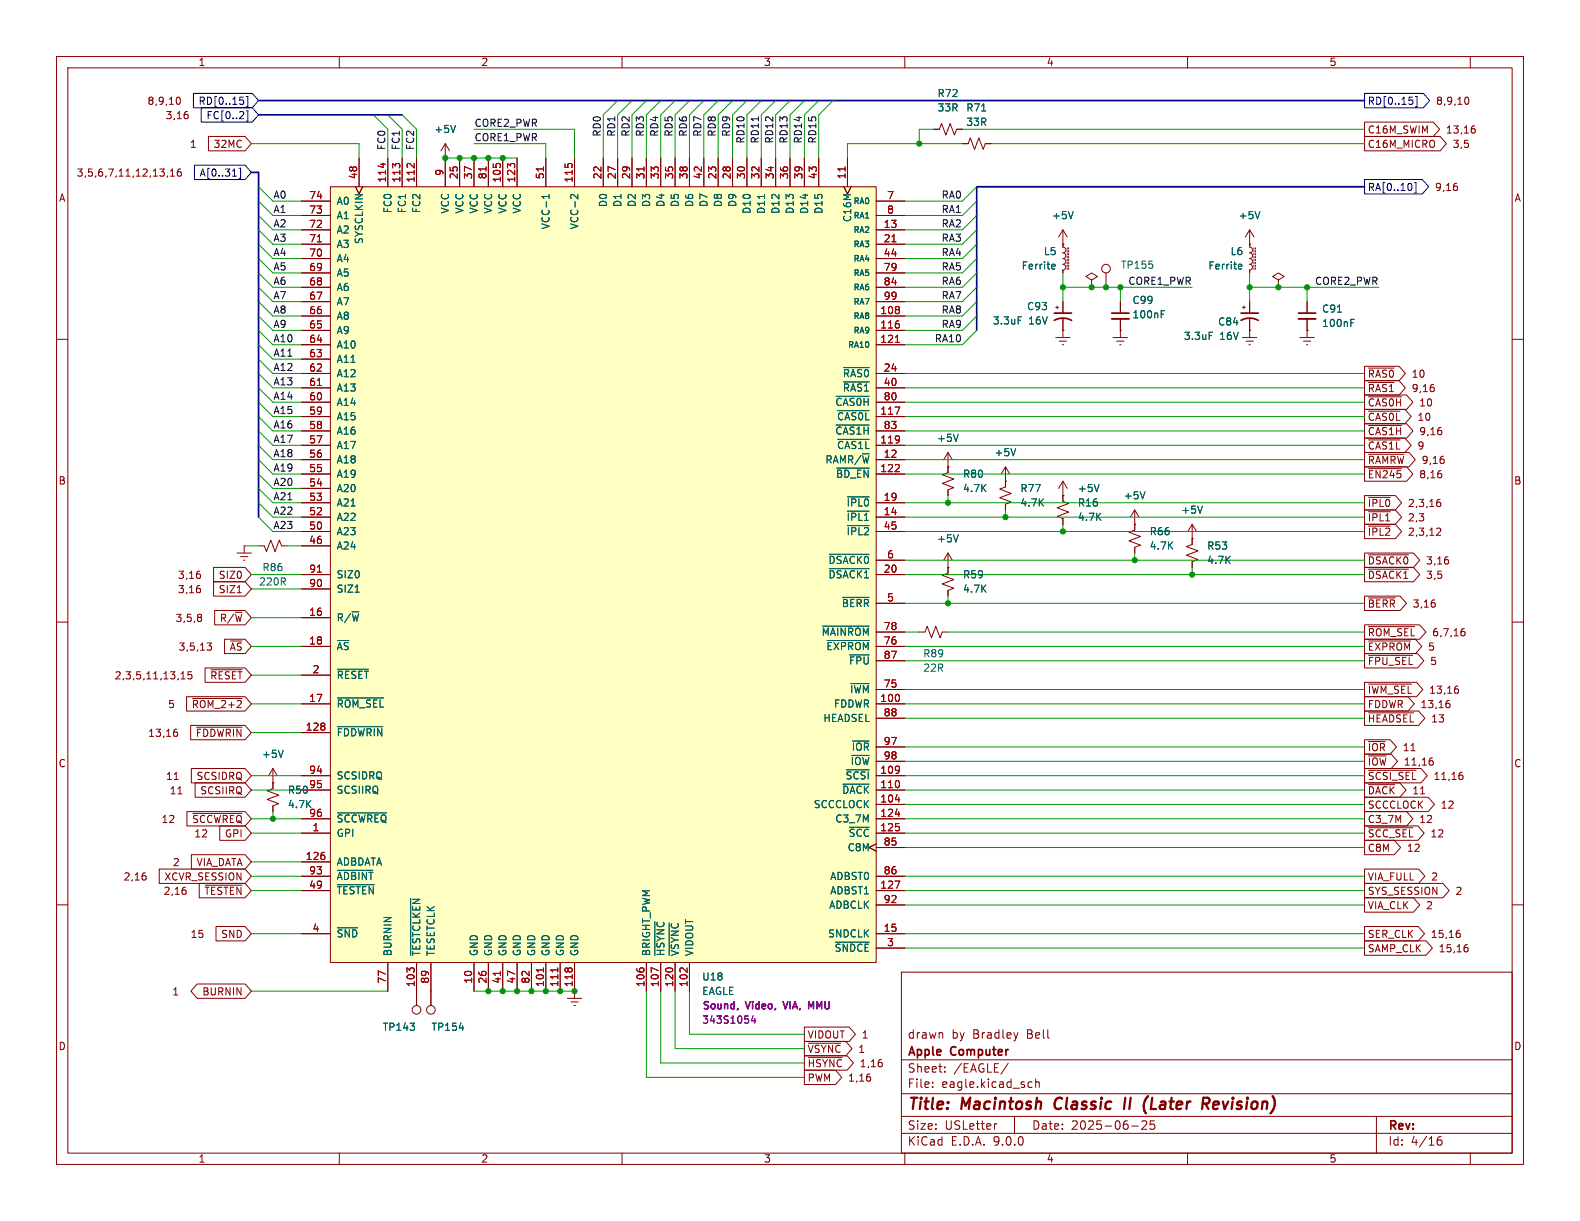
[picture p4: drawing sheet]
<svg xmlns="http://www.w3.org/2000/svg" width="279mm" height="216mm" viewBox="0 0 279 216" stroke-linecap="round" stroke-linejoin="round" font-family="sans-serif">
<g fill="none" stroke="#840000" stroke-width=".18">
<path d="M10 10h259.4v195.9h-259.4zM12 12h255.4v191.9h-255.4zM60 10v2M110 10v2M160 10v2M210 10v2M260 10v2M165.1 22.9h1l.4-1.1 .8 2.1 .7-2.1 .8 2.1 .4-1h1M186.7 59.7h2.5M186.7 54.4h.5M186.9 54.1v.5M188 43.2h.1"/>
<path d="M188 58.4h.1M188 40.6l-.8 1.3M188 40.6l.7 1.3M188 40.6v2.6M188 53.3v2.1M188 56.4v3.3M193 49.5l1.1-.6-1.1-.6-1 .6 1 .6v1.3M193 50.8h.1M221 43.2h.1M221 40.6l-.8 1.3M221 40.6l.7 1.3M221 40.6v2.6"/>
<path d="M10 60h2M187.3 60.3h1.3M187.8 61h.3M267.4 60h2M41.9 97.8h2.5M42.5 98.4h1.3M43.1 99.1h.2M43.2 96.5h.1M43.2 96.5v1.3M45.7 96.5h1l.4 1 .8-2 .7 2 .8-2 .4 1h1M200.7 92.7v1l-1.1 .4 2.1 .8-2.1 .7 2.1 .8-1 .4v1M10 110h2"/>
<path d="M162.6 111.8h1l.4-1.1 .7 2.1 .8-2.1 .7 2.1 .4-1h1M267.4 110h2M48.3 138.4h.1M48.3 135.9v3.5l-1.1 .4 2.1 .8-2.1 .8 2.1 .7-1 .4v1M48.3 135.9l-.8 1.3M48.3 135.9l.7 1.3M10 160h2M100.3 176.5h2.6M101 177.2h1.2M101.5 177.8h.2M101.6 175.3h.1M101.6 175.3v1.2"/>
<path d="M159.4 171.9h108v32h-108zM267.4 160h2M159.4 197.4h108M159.4 193.4h108M159.4 187.4h108M164.9 192.1v.2M164.9 191.4v.1M166.6 182.7l.1 .9M167.1 189.4v.2M167.1 188.7v.1M176.3 198.7l-.3 .1M178.3 188l-1.3 1.9"/>
<path d="M179.4 197.4v3M180 182.6l-.4 1M181.9 192.2h.6M181.9 191.4h.6M183.1 191.4l.3-.1 .3 .1 .1 .9M183.1 190.8v1.5M200.1 199.1h1.2M201.9 198.3l.6-.1 .2 .1 .1 .3-.9 1.1h.9M204.1 198.2h-.7v.7l.2-.1h.5l.1 .2-.1 .5-.2 .2-.5-.2M243.4 197.4v6.5M60 203.9v2M110 203.9v2"/>
<path d="M159.4 200.4h108M160 203.9v2M210 203.9v2M254.1 201.8l.3-.2h.5l.1 .2v.4l-.3 .3-.4-.1-.2-.2M254.9 201a.59 .59 0 0 0-.8 .6M260 203.9v2"/>
</g>
<path d="M186.8 194.4a1.27 1.27 0 0 0 0 1.6M199 194.1l-.3 2M203 193.8l-.1 .1M203.8 194.1l-.3 2h1M213.2 195.2l.5 .9M213.6 194.1l.1 .1a.54 .54 0 0 1-.1 .9M215.3 194.8l-.6 .1-.2 .9 .2 .3h.4M215.5 195.2l-1 .2" fill="none" stroke="#840000" stroke-width=".4"/>
<path d="M189.8 37.4l-.4 1.3M222.8 37.4l-.4 1.3M180 56h.7M50.1 132.7l-.4 1.2" fill="none" stroke="#006464" stroke-width=".18"/>
<path d="M186.4 56.6a3.2 3.2 0 0 1 3.1 0M186.4 55.4h3.1" fill="none" stroke="#840000" stroke-width=".3"/>
<path d="M58.4 33h96.5v137.2h-96.5z" fill="#ffffc2"/>
<g fill="none" stroke="#840000" stroke-width=".18">
<path d="M31.3 17.2h.2a.68 .68 0 0 1 .4 .6 .68 .68 0 0 1-.4 .7l-.2-.1M259.2 17.2h.1a.68 .68 0 0 1 .5 .6 .68 .68 0 0 1-.5 .7l-.1-.1M29.7 31.1l-.2 .2M30.1 31.2h.8M30.1 30.2l.4-.3v1.3M32 29.9h-.4a.86 .86 0 0 0 0 1.3l.4-.2 .1-.4-.3-.2h-.3l-.2 .2M33.2 20.3l.1 .1-.1 .5M36.9 24.1h6.4l1.1 1.3-1.1 1.3h-6.4zM53.3 35.6h5.1M53.3 38.1h5.1M58.4 33h96.5v137.2h-96.5zM62.9 33l.6 1.3 .6-1.3"/>
<path d="M63.5 27.9v5.1M68.6 27.9v5.1M71.1 27.9v5.1M73.7 27.9v5.1M78.7 27.9h.1M78.7 25.4v7.6M78.7 25.4l-.7 1.3M78.7 25.4l.8 1.3M81.3 27.9v5.1M83.8 27.9v5.1M86.4 27.9v5.1M88.9 27.9v5.1"/>
<path d="M91.4 27.9v5.1M96.5 27.9v5.1M101.6 27.9v5.1M106.7 27.9v5.1M109.2 27.9v5.1M111.8 27.9v5.1M114.3 27.9v5.1M116.8 27.9v5.1M119.4 27.9v5.1M121.9 27.9v5.1M124.5 27.9v5.1M127 27.9v5.1"/>
<path d="M129.5 27.9v5.1M132.1 27.9v5.1M134.6 27.9v5.1M137.2 27.9v5.1M139.7 27.9v5.1M142.2 27.9v5.1M144.8 27.9v5.1M149.2 33l.7 1.3 .6-1.3M149.9 27.9v5.1M154.9 35.6h5.1M154.9 38.1h5.1M165.1 22.9h1"/>
<path d="M169.2 22.9h1M170.2 25.4h1l.4-1 .7 2 .8-2 .8 2 .3-1h1.1M241.3 21.6h12.2l1.1 1.3-1.1 1.2h-12.2zM241.3 24.1h13.4l1.1 1.3-1.1 1.3h-13.4zM257.6 33l.1 .1-.1 .5M260.4 22.7h.2l.3 .3-.1 .4-.4 .1M260.5 22.3h.3M53.3 40.6h5.1M53.3 43.2h5.1M53.3 45.7h5.1M53.3 48.3h5.1M53.3 50.8h5.1"/>
<path d="M53.3 53.3h5.1M53.3 55.9h5.1M53.3 58.4h5.1M154.9 40.6h5.1M154.9 43.2h5.1M154.9 45.7h5.1M154.9 48.3h5.1M154.9 50.8h5.1M154.9 53.3h5.1M154.9 55.9h5.1M154.9 58.4h5.1M188 43.2v.5l.3 .1 .2 .4-.2 .4-.3 .1 .3 .1 .1 .2v.5l-.4 .2 .3 .2 .2 .3-.2 .4-.3 .1 .3 .2 .2 .3-.2 .4-.3 .1v.6"/>
<path d="M188 58.4h.1M188 43.2h.1M188 53.3v2.1M188 56.4v2M188.7 43.8v.3M188.7 44.3v.3M188.7 44.8v.3M188.7 45.3v.3M188.7 45.8v.3M188.7 46.4v.2M188.7 46.9v.2M188.7 47.4v.2"/>
<path d="M189 43.8v.3M189 44.3v.3M189 44.8v.3M189 45.3v.3M189 45.8v.3M189 46.4v.2M189 46.9v.2M189 47.4v.2M195.6 48.3v2.5M196.8 59.7h2.6M198.1 58.4h.1M198.1 53.3v2.1"/>
<path d="M198.1 56.4v3.3M219.7 54.4h.5M219.7 59.7h2.5M220 54.1v.5M221 43.2v.5l.3 .1 .2 .4-.2 .4-.3 .1 .3 .1 .2 .2-.1 .5-.4 .2 .3 .2 .2 .3-.2 .4-.3 .1 .3 .2 .2 .3-.2 .4-.3 .1v.6M221 58.4h.1M221 43.2h.1M221 53.3v2.1M221 56.4v3.3M221.7 43.8v.3M221.7 44.3v.3M221.7 44.8v.3"/>
<path d="M221.7 45.3v.3M221.7 45.8v.3M221.7 46.4v.2M221.7 46.9v.2M221.7 47.4v.2M222 43.8v.3M222 44.3v.3M222 44.8v.3M222 45.3v.3M222 45.8v.3M222 46.4v.2M222 46.9v.2"/>
<path d="M222 47.4v.2M226.1 49.5l1-.6-1-.6-1.1 .6 1.1 .6v1.3M226.1 50.8h.1M229.9 59.7h2.5M231.1 58.4h.1M231.1 53.3v2.1M231.1 56.4v3.3M53.3 61h5.1M53.3 63.5h5.1M53.3 66h5.1M53.3 68.6h5.1M53.3 71.1h5.1"/>
<path d="M53.3 73.7h5.1M53.3 76.2h5.1M53.3 78.7h5.1M154.9 61h5.1M154.9 66h5.1M154.9 68.6h5.1M154.9 71.1h5.1M154.9 73.7h5.1M154.9 76.2h5.1M154.9 78.7h5.1M197.5 60.3h1.3M198 61h.2"/>
<path d="M220.3 60.3h1.3M220.9 61h.2M230.5 60.3h1.3M231 61h.3M241.3 64.8h6.1l1.1 1.2-1.1 1.3h-6.1zM241.3 67.3h6.1l1.1 1.3-1.1 1.3h-6.1zM241.3 77.5h7.1l1.2 1.2-1.2 1.3h-7.1zM241.3 74.9h7.4l1.2 1.3-1.2 1.3h-7.4zM241.3 72.4h7.1l1.2 1.3-1.2 1.2h-7.1zM241.3 69.8h7.4l1.2 1.3-1.2 1.3h-7.4zM242 65.1h4.5M242 67.6h4.5"/>
<path d="M242 77.8h5.6M242 75.2h5.9M242 72.7h5.6M242 70.2h5.9M253.5 68.5l.1 .2-.1 .5M254.8 76.1l.2 .2-.2 .5M53.3 81.3h5.1M53.3 83.8h5.1M53.3 86.4h5.1M53.3 88.9h5.1M53.3 91.4h5.1M53.3 94h5.1"/>
<path d="M53.3 96.5h5.1M154.9 81.3h5.1M154.9 83.8h5.1M154.9 88.9h5.1M154.9 91.4h5.1M154.9 94h5.1M154.9 99.1h5.1M167.6 82.6h.1M167.6 80v3.6l-1 .3 2.1 .8-2.1 .8 2.1 .7-1.1 .4v1M167.6 97.8v3.5l-1 .4 2.1 .8-2.1 .8 2.1 .7-1.1 .4v1M167.6 80l-.7 1.3M167.6 80l.8 1.3"/>
<path d="M167.6 97.8l.8 1.3M167.6 97.8l-.7 1.3M177.8 85.1h.1M177.8 82.6v3.5l-1 .4 2 .7-2 .8 2 .8-1 .4v1M177.8 82.6l-.8 1.2M177.8 82.6l.8 1.2M188 87.6h.1M188 85.1v3.5l1 .4-2.1 .8 2.1 .8-2.1 .7 1.1 .4v1M188 85.1l-.8 1.3M188 85.1l.7 1.3M200.7 92.7h.1M200.7 90.2l.7 1.2"/>
<path d="M200.7 90.2l-.8 1.2M200.7 90.2v3.5M200.7 96.8v1M210.8 95.3h.1M210.8 92.7v3.6l-1 .3 2 .8-2 .8 2 .7-1 .4v1M210.8 92.7l-.7 1.3M210.8 92.7l.8 1.3M241.3 80h7.9l1.1 1.3-1.1 1.3h-7.9zM241.3 92.7h5.4l1.2 1.3-1.2 1.3h-5.4zM241.3 97.8h8.7l1.1 1.3-1.1 1.2h-8.7zM241.3 90.2h5.4l1.2 1.2-1.2 1.3h-5.4zM241.3 82.5h7.4l1.2 1.3-1.2 1.3h-7.4z"/>
<path d="M241.3 87.6h5.4l1.2 1.3-1.2 1.3h-5.4zM242 80.3h6.3M242 93h3.9M242 98.1h7.1M242 90.5h3.9M242 82.9h5.9M242 87.9h3.9M254.2 93.4h.5l.1 .3-.8 1h.8M254.3 88.8h.2l.3 .2-.1 .4-.4 .2M254.7 88.3l-.4 .1M254.8 83.8l.2 .1-.2 .5M255.3 81.2l.1 .2-.1 .5"/>
<path d="M256 99l.2 .2-.2 .5M32 119.1l.4-.3v1.3M33.9 118.8h-.6l-.1 .6 .2-.1h.4l.1 .2v.4l-.2 .2-.5-.2M35.3 104.1l.2 .2-.2 .4M35.3 101.5l.2 .2-.2 .5M35.4 108.6l.2 .3-.2 .3 .2 .2v.2l-.2 .3M36.3 118.1h7l1.1 1.3-1.1 1.3h-7zM36.6 113.7h.8l-.4 .5 .3 .1 .1 .4-.2 .3h-.4M37.3 118.4h5.5M37.8 102.9h5.5l1.1 1.2-1.1 1.3h-5.5zM37.8 100.3h5.5l1.1 1.3-1.1 1.3h-5.5zM38 107.9h5.3l1.1 1.3-1.1 1.3h-5.3z"/>
<path d="M39.7 113h3.6l1.1 1.3-1.1 1.3h-3.6zM42 104.8h.7M53.3 101.6h5.1M53.3 104.1h5.1M53.3 109.2h5.1M53.3 114.3h5.1M53.3 119.4h5.1M154.9 101.6h5.1M154.9 114.3h5.1M154.9 106.7h5.1M154.9 111.8h5.1M154.9 116.8h5.1"/>
<path d="M167.6 100.3h.1M241.3 113h9l1.1 1.3-1.1 1.3h-9zM241.3 110.5h9.7l1.2 1.3-1.2 1.2h-9.7zM241.3 115.6h9.4l1.1 1.2-1.1 1.3h-9.4zM241.3 100.3h8.7l1.1 1.3-1.1 1.3h-8.7zM241.3 105.4h6.3l1.1 1.3-1.1 1.3h-6.3zM242 113.3h7.4M242 110.8h8.2M242 115.9h7.8M242 100.6h7.1M242 105.7h4.7M253.7 106.6l.1 .2-.1 .5"/>
<path d="M258.6 111.6h.2l.3 .3-.1 .4-.4 .1M259 111.2h-.4M30.8 137.8h.7M30.9 129.4h.3l.2 .3-.1 .4-.4 .1M31 128.9h.3M32 120.1h.7M33 123.2h10.3l1.1 1.3-1.1 1.2h-10.3zM33.7 128.3h9.6l1.1 1.2-1.1 1.3h-9.6zM33.8 135.9h9.5l1.1 1.3-1.1 1.2h-9.5zM34 123.5h8.8M34.5 138.4h8.8l1.1 1.3-1.1 1.3h-8.8zM34.8 128.6h8"/>
<path d="M48.3 138.4h.1M48.3 138.4v1M53.3 124.5h5.1M53.3 129.5h5.1M53.3 137.2h5.1M53.3 139.7h5.1M154.9 124.5h5.1M154.9 137.2h5.1M154.9 139.7h5.1M154.9 121.9h5.1M154.9 127h5.1M154.9 132.1h5.1"/>
<path d="M154.9 134.6h5.1M241.3 120.6h9.2l1.1 1.3-1.1 1.3h-9.2zM241.3 123.2h7.7l1.1 1.3-1.1 1.2h-7.7zM241.3 135.9h10l1.1 1.3-1.1 1.2h-10zM241.3 133.3h4.7l1.1 1.3-1.1 1.3h-4.7zM241.3 130.8h4.5l1.2 1.3-1.2 1.3h-4.5zM241.3 125.7h9.6l1.1 1.3-1.1 1.3h-9.6zM241.3 138.4h6.2l1.1 1.3-1.1 1.3h-6.2zM242 121h7.6M242 136.2h8.4M242 133.7h3.1M242 131.1h3"/>
<path d="M242 126h8M242 138.7h4.6M249.5 132.8h.7M253 134.5h.2l.2 .2v.5l-.4 .1M253.1 134h.2M255.9 124.3h.3l.2 .3v.4l-.5 .1M256 123.9h.3M257.4 121.8h.3l.2 .2v.5l-.5 .1M257.6 121.3h.2M258.2 137h.3l.2 .3v.4l-.5 .1M258.3 136.6h.3M25.7 154.9l.1 .2-.1 .4"/>
<path d="M28.2 153.7h15.1l1.1 1.2-1.1 1.3h-15.1zM31.5 140.4h.7M32.8 157.4l.1 .2-.1 .5M33.1 143.5h10.2l1.1 1.3-1.1 1.3h-10.2zM33.8 151.1h9.5l1.1 1.3-1.1 1.3h-9.5zM34.1 143.8h8.7M35.2 156.2h8.1l1.1 1.3-1.1 1.3h-8.1zM36.3 156.5h6.5M38.9 146h4.4l1.1 1.3-1.1 1.3h-4.4zM48.3 142.5v1M53.3 144.8h5.1M53.3 147.3h5.1"/>
<path d="M53.3 152.4h5.1M53.3 154.9h5.1M53.3 157.5h5.1M154.9 149.2l-1.2 .7 1.2 .6M154.9 144.8h5.1M154.9 147.3h5.1M154.9 154.9h5.1M154.9 157.5h5.1M154.9 142.2h5.1M154.9 149.9h5.1M241.3 148.6h5.3l1.1 1.3-1.1 1.2h-5.3zM241.3 158.7h8.7l1.1 1.3-1.1 1.3h-8.7z"/>
<path d="M241.3 146h9.4l1.1 1.3-1.1 1.3h-9.4zM241.3 156.2h13.9l1.1 1.3-1.1 1.3h-13.9zM241.3 153.7h9.6l1.1 1.2-1.1 1.3h-9.6zM241.3 141h11.3l1.1 1.2-1.1 1.3h-11.3zM241.3 143.5h7.4l1.2 1.3-1.2 1.3h-7.4zM242 146.4h7.9M251.2 140.4h.7M34.9 174h8.4l1.1 1.3-1.1 1.2h-8.4l-1.1-1.2zM38.2 163.8h5.1l1.1 1.3-1.1 1.3h-5.1zM53.3 165.1h5.1M68.6 170.2v5.1M73.7 170.2v7.6"/>
<path d="M76.2 170.2v7.6M83.8 170.2v5.1M86.4 170.2v5.1M88.9 170.2v5.1M91.4 170.2v5.1M94 170.2v5.1M96.5 170.2v5.1M99.1 170.2v5.1M101.6 175.3h.1M101.6 170.2v5.1M114.3 170.2v5.1M116.8 170.2v5.1"/>
<path d="M119.4 170.2v5.1M121.9 170.2v5.1M154.9 165.1h5.1M154.9 160h5.1M154.9 167.6h5.1M241.3 163.8h9.5l1.1 1.3-1.1 1.3h-9.5zM241.3 166.4h10.9l1.1 1.2-1.1 1.3h-10.9zM257.7 165h.3l.2 .2v.4l-.5 .2M257.9 164.5h.2M259.1 167.5h.3l.2 .3v.4l-.5 .1M259.3 167h.2M142.2 189.2h5.5l1.2 1.3-1.2 1.3h-5.5z"/>
<path d="M142.2 186.7h7.6l1.1 1.3-1.1 1.2h-7.6zM142.2 181.6h8l1.1 1.3-1.1 1.3h-8zM142.2 184.1h7.4l1.1 1.3-1.1 1.3h-7.4zM142.9 187h6M142.9 184.5h5.8M153.8 190.4l.2 .2-.2 .5M155.9 187.9l.1 .2-.1 .5"/>
<circle cx="195.6" cy="47.5" r=".76"/>
<circle cx="73.7" cy="178.6" r=".76"/>
<circle cx="76.2" cy="178.6" r=".76"/>
</g>
<g fill="none" stroke="#a90000" stroke-width=".18">
<path d="M67.7 28.8v.8M72.1 29h.4M73.2 28.9v.8M85.9 29.5v.7M96.1 29.5v.7M113.9 29.5v.7M149.4 29.5v.7M56.1 42.8h.7M157.7 42.8h.7M56.1 68.2h.7M158.3 72h.8l-.5 1.2M158.3 60.5h.8"/>
<path d="M158.3 83.4h.8M159 82.3v.4M56.1 101.2h.7M158.3 155.8h.8l-.5 1.3M158.3 141.4h.8M158.3 143.9h.8M88.5 171.8v.7M96.1 171.1v.8M98.6 171.1v.8M116.4 171.6l-1.2-.5v.8M120.4 171.2h.4M121.5 171.1v.8"/>
</g>
<g fill="none" stroke="#006464" stroke-width=".18">
<path d="M173.6 19.6h.7M80.6 22.2l-.5 1.2M97.1 34.4v.7M97.1 34.7h-1.3l.4 .4M102.2 34.4v.8l-.9-.8-.3 .1-.1 .4M135.2 34.4v.7M189.8 37.4l-.4 1.3M222.8 37.4l-.4 1.3M180 56h.7M186.2 46.7l.3 .1 .1 .2-.6 .1M186.5 47.5l-.3 .1M205.3 55.5h.5"/>
<path d="M205.3 54.9h.6M213.8 58.7h.6M219.2 46.7l.4 .1v.2l-.6 .1M219.6 47.5l-.4 .1M236.5 55.2h.7M238.9 57.1h.4M238.9 56.5h.6M147.8 70.1h5.9M147.8 75.2h5.9M148.1 72.6h5.6M148.1 77.7h5.6M149.2 65h4.5"/>
<path d="M149.2 67.5h4.5M169.5 76.8l-.5 1.2M179.6 79.3l-.4 1.3M146.6 98h7.1M148 82.8h5.7M149.8 87.9h3.9M149.8 90.4h3.9M149.8 92.9h3.9M169.5 94.6l-.5 1.2M194.4 85.7l-.5 1.2M202.5 86.9l-.4 1.3M212.6 89.5l-.4 1.2"/>
<path d="M59.7 118.3h5.5M62.8 104.7h.7M145.4 110.7h8.3M146.3 113.3h7.4M146.6 100.6h7.1M149 105.6h4.7M150.3 115.8h3.4M50.1 132.7l-.4 1.2M59.7 123.4h8.1M59.7 128.5h8M149.1 138.7h4.6M149.7 136.1h4"/>
<path d="M150.4 120.9h3.3M150.6 133.6h3.1M150.7 131h3M59.7 143.7h8.7M59.7 153.9h6.2M59.7 156.4h6.5M72.6 158.8v10.1M150.2 146.3h3.5M59.7 164.1h3.5M115.8 163v5.9M118.3 163.2v5.7M147.7 166.6h6"/>
<path d="M81.2 181.8h.8"/>
</g>
<path d="M138.5 177.1l.4 1.3M143 177.1l.4 .9 .5-.9" fill="none" stroke="#840084" stroke-width=".25"/>
<path d="M133.2 179.6l-.3 .9h.8M133.5 180.1v.8" fill="none" stroke="#840084" stroke-width=".18"/>
<path d="M196.6 55.4h3M219.5 56.6a3.2 3.2 0 0 1 3 0M219.5 55.4h3M229.6 55.4h3.1" fill="none" stroke="#840000" stroke-width=".3"/>
<path d="M196.6 56.4h3M229.6 56.4h3.1" fill="none" stroke="#840000" stroke-width=".33"/>
<g fill="none" stroke="#000084" stroke-width=".18">
<path d="M34.2 16.5h10.4l1.1 1.3-1.1 1.3h-10.4zM35.6 19h9l1.1 1.3-1.1 1.3h-9zM42.4 17.2h.6M43 17.7l.1 .2-.1 .5M43.5 17.1h.3v1.8h-.3M43.5 19.6h.3v1.8h-.3M241.3 16.5h10.4l1.1 1.3-1.1 1.3h-10.4zM249.2 17.2h.6M249.7 17.7l.2 .2-.2 .5M250.3 17.1h.3v1.8h-.3M34.4 29.2h8.9l1.1 1.3-1.1 1.3h-8.9zM41.1 31.2h.7"/>
<path d="M42.3 29.8h.3v1.8h-.3M241.3 31.7h10.2l1.1 1.3-1.1 1.3h-10.2zM249.6 32.7v.7M250.1 32.3h.3v1.8h-.3"/>
</g>
<path d="M134.1 20.7v.7" fill="none" stroke="#0f0f0f" stroke-width=".18"/>
<path d="M45.7 17.8h195.6M44.4 30.5h1.3v60.9M45.7 20.3h25.4M241.3 33h-68.6v25.4" fill="none" stroke="#000084" stroke-width=".3"/>
<g fill="none" stroke="#009600" stroke-width=".18">
<path d="M109.2 17.8l-2.5 2.5v7.6M111.8 17.8l-2.6 2.5v7.6M114.3 17.8l-2.5 2.5v7.6M116.8 17.8l-2.5 2.5v7.6M119.4 17.8l-2.6 2.5v7.6M121.9 17.8l-2.5 2.5v7.6M124.5 17.8l-2.6 2.5v7.6M127 17.8l-2.5 2.5v7.6M129.5 17.8l-2.5 2.5v7.6M132.1 17.8l-2.6 2.5v7.6M134.6 17.8l-2.5 2.5v7.6M137.2 17.8l-2.6 2.5v7.6"/>
<path d="M139.7 17.8l-2.5 2.5v7.6M142.2 17.8l-2.5 2.5v7.6M144.8 17.8l-2.6 2.5v7.6M147.3 17.8l-2.5 2.5v7.6M44.4 25.4h19.1v2.5M45.7 38.1l2.6 2.5h5M45.7 35.6l2.6 2.5h5M45.7 33l2.6 2.6h5M66 20.3l2.6 2.6v5M68.6 20.3l2.5 2.6v5M71.1 20.3l2.6 2.6v5M78.7 27.9h12.7"/>
<path d="M83.8 25.4h12.7v2.5M83.8 22.9h17.8v5M165.1 22.9h-2.5v2.5M170.2 25.4h-20.3v2.5M170.2 22.9h71.1M172.7 38.1l-2.5 2.5h-10.2M172.7 35.6l-2.5 2.5h-10.2M172.7 33l-2.5 2.6h-10.2M175.3 25.4h66M45.7 43.2l2.6 2.5h5M45.7 48.3l2.6 2.5h5M45.7 40.6l2.6 2.6h5"/>
<path d="M45.7 55.9l2.6 2.5h5M45.7 50.8l2.6 2.5h5M45.7 53.3l2.6 2.6h5M45.7 45.7l2.6 2.6h5M45.7 58.4l2.6 2.6h5M172.7 43.2l-2.5 2.5h-10.2M172.7 48.3l-2.5 2.5h-10.2M172.7 40.6l-2.5 2.6h-10.2M172.7 55.9l-2.5 2.5h-10.2M172.7 50.8l-2.5 2.5h-10.2M172.7 53.3l-2.5 2.6h-10.2M172.7 45.7l-2.5 2.6h-10.2"/>
<path d="M172.7 58.4l-2.5 2.6h-10.2M188 50.8h22.8M188 48.3v5M198.1 50.8v2.5M221 50.8h22.8M221 48.3v5M231.1 50.8v2.5M45.7 76.2l2.6 2.5h5M45.7 71.1l2.6 2.6h5M45.7 78.7l2.6 2.6h5M45.7 68.6l2.6 2.5h5M45.7 73.7l2.6 2.5h5"/>
<path d="M45.7 66l2.6 2.6h5M45.7 63.5l2.6 2.5h5M45.7 61l2.6 2.5h5M160 78.7h81.3M160 73.7h81.3M160 71.1h81.3M160 76.2h81.3M160 68.6h81.3M160 66h81.3M43.2 96.5h2.5M45.7 86.4l2.6 2.5h5M45.7 88.9l2.6 2.5h5"/>
<path d="M45.7 91.4l2.6 2.6h5M45.7 81.3l2.6 2.5h5M45.7 83.8l2.6 2.6h5M50.8 96.5h2.5M160 81.3h81.3M160 88.9h81.3M160 91.4h81.3M160 94h81.3M160 99.1h81.3M160 83.8h81.3M167.6 87.6v1.3M177.8 90.2v1.2"/>
<path d="M188 92.7v1.3M200.7 97.8v1.3M44.4 101.6h8.9M44.4 119.4h8.9M44.4 114.3h8.9M44.4 104.1h8.9M44.4 109.2h8.9M160 101.6h81.3M160 114.3h81.3M160 111.8h2.6M160 106.7h81.3M160 116.8h81.3"/>
<path d="M167.6 111.8h73.7M167.6 105.4v1.3M210.8 100.3v1.3M44.4 124.5h8.9M44.4 137.2h8.9M44.4 129.5h8.9M44.4 139.7h8.9M160 124.5h81.3M160 137.2h81.3M160 139.7h81.3M160 127h81.3M160 121.9h81.3"/>
<path d="M160 132.1h81.3M160 134.6h81.3M44.4 157.5h8.9M44.4 152.4h8.9M44.4 144.8h8.9M44.4 154.9h8.9M44.4 147.3h8.9M48.3 143.5v1.3M160 157.5h81.3M160 144.8h81.3M160 154.9h81.3M160 147.3h81.3"/>
<path d="M160 142.2h81.3M160 149.9h81.3M44.4 175.3h24.2M44.4 165.1h8.9M83.8 175.3h17.8M114.3 175.3v15.2h27.9M116.8 175.3v12.7h25.4M119.4 175.3v10.1h22.8M121.9 175.3v7.6h20.3M160 165.1h81.3M160 160h81.3M160 167.6h81.3"/>
</g>
<g fill="#009600" stroke="#009600" stroke-width=".18">
<circle cx="188" cy="50.8" r=".46"/>
<circle cx="193" cy="50.8" r=".46"/>
<circle cx="167.6" cy="88.9" r=".46"/>
<circle cx="162.6" cy="25.4" r=".46"/>
<circle cx="177.8" cy="91.4" r=".46"/>
<circle cx="188" cy="94" r=".46"/>
<circle cx="200.7" cy="99.1" r=".46"/>
<circle cx="210.8" cy="101.6" r=".46"/>
<circle cx="167.6" cy="106.7" r=".46"/>
<circle cx="195.6" cy="50.8" r=".46"/>
<circle cx="198.1" cy="50.8" r=".46"/>
<circle cx="226.1" cy="50.8" r=".46"/>
<circle cx="221" cy="50.8" r=".46"/>
<circle cx="231.1" cy="50.8" r=".46"/>
<circle cx="88.9" cy="27.9" r=".46"/>
<circle cx="86.4" cy="27.9" r=".46"/>
<circle cx="78.7" cy="27.9" r=".46"/>
<circle cx="86.4" cy="175.3" r=".46"/>
<circle cx="88.9" cy="175.3" r=".46"/>
<circle cx="94" cy="175.3" r=".46"/>
<circle cx="91.4" cy="175.3" r=".46"/>
<circle cx="48.3" cy="144.8" r=".46"/>
<circle cx="101.6" cy="175.3" r=".46"/>
<circle cx="96.5" cy="175.3" r=".46"/>
<circle cx="99.1" cy="175.3" r=".46"/>
<circle cx="83.8" cy="27.9" r=".46"/>
<circle cx="81.3" cy="27.9" r=".46"/>
</g>
<g font-size="2.8" fill="#840000">
<text x="160.4" y="196.8">Title:</text>
<text x="170.1" y="196.8">Macintosh</text>
<text x="187.3" y="196.8">Classic</text>
<text x="200.4" y="196.8">II</text>
<text x="204.6" y="196.8">(Later</text>
<text x="215.8" y="196.8">Revision)</text>
</g>
<g font-size="2.1" fill="#840000">
<text x="160.4" y="183.9">drawn</text>
<text x="168.3" y="183.9">by</text>
<text x="172.1" y="183.9">Bradley</text>
<text x="181.7" y="183.9">Bell</text>
<text x="160.4" y="189.9">Sheet:</text>
<text x="160.4" y="187.1">Apple</text>
<text x="168.2" y="187.1">Computer</text>
<text x="168.6" y="189.9">/EAGLE/</text>
<text x="160.4" y="192.6">File:</text>
<text x="166.5" y="192.6">eagle.kicad_sch</text>
<text x="160.4" y="202.8">KiCad</text>
<text x="160.4" y="200">Size:</text>
<text x="167.1" y="200">USLetter</text>
<text x="168.1" y="202.8">E.D.A.</text>
<text x="175.7" y="202.8">9.0.0</text>
<text x="182.4" y="200">Date:</text>
<text x="189.4" y="200">2025-06-25</text>
<text x="245.4" y="200.2">Rev:</text>
<text x="245.4" y="202.8">Id:</text>
<text x="249.5" y="202.8">4/16</text>
</g>
<g font-size="1.8" fill="#840000">
<text x="35" y="11.9">1</text>
<text x="85" y="11.9">2</text>
<text x="135" y="11.9">3</text>
<text x="185" y="11.9">4</text>
<text x="235" y="11.9">5</text>
<text x="26" y="18.7">8,9,10</text>
<text x="29.2" y="21.3">3,16</text>
<text x="241.8" y="23.8">C16M_SWIM</text>
<text x="253.8" y="18.7">8,9,10</text>
<text x="255.6" y="23.8">13,16</text>
<text x="33.5" y="26.4">1</text>
<text x="37.7" y="26.4">32MC</text>
<text x="241.8" y="26.4">C16M_MICRO</text>
<text x="256.8" y="26.4">3,5</text>
<text x="10.3" y="35.9">A</text>
<text x="13.5" y="31.4">3,5,6,7,11,12,13,16</text>
<text x="253.7" y="34">9,16</text>
<text x="267.7" y="35.9">A</text>
<text x="241.8" y="67">~{RAS0} 10</text>
<text x="241.8" y="69.5">~{RAS1} 9,16</text>
<text x="241.8" y="77.2">~{CAS1H} 9,16</text>
<text x="241.8" y="74.6">~{CAS0L} 10</text>
<text x="241.8" y="72.1">~{CAS0H} 10</text>
<text x="241.8" y="79.7">~{CAS1L} 9</text>
<text x="241.8" y="82.2">~{RAMRW} 9,16</text>
<text x="10.3" y="85.9">B</text>
<text x="241.8" y="84.8">~{EN245}</text>
<text x="241.8" y="89.9">~{IPL0}</text>
<text x="248.9" y="89.9">2,3,16</text>
<text x="250.9" y="84.8">8,16</text>
<text x="267.7" y="85.9">B</text>
<text x="241.8" y="94.9">~{IPL2}</text>
<text x="241.8" y="92.4">~{IPL1}</text>
<text x="248.9" y="94.9">2,3,12</text>
<text x="248.9" y="92.4">2,3</text>
<text x="241.8" y="100">~{DSACK0} 3,16</text>
<text x="31.4" y="105.1">3,16</text>
<text x="31.4" y="102.6">3,16</text>
<text x="38.6" y="105.1">SIZ1</text>
<text x="38.6" y="102.6">SIZ0</text>
<text x="241.8" y="102.6">~{DSACK1} 3,5</text>
<text x="241.8" y="107.6">~{BERR} 3,16</text>
<text x="30.9" y="110.2">3,5,8</text>
<text x="38.8" y="110.2">R/~{W}</text>
<text x="241.8" y="112.7">~{ROM_SEL} 6,7,16</text>
<text x="31.5" y="115.3">3,5,13</text>
<text x="40.5" y="115.3">~{AS}</text>
<text x="241.8" y="115.3">~{EXPROM} 5</text>
<text x="241.8" y="117.8">~{FPU_SEL} 5</text>
<text x="20.2" y="120.3">2,3,5,11,13,15</text>
<text x="29.6" y="125.4">5</text>
<text x="33.8" y="125.4">~{ROM_2+2}</text>
<text x="37.1" y="120.3">~{RESET}</text>
<text x="241.8" y="122.9">~{IWM_SEL} 13,16</text>
<text x="241.8" y="125.4">FDDWR</text>
<text x="251.1" y="125.4">13,16</text>
<text x="26.1" y="130.5">13,16</text>
<text x="34.5" y="130.5">~{FDDWRIN}</text>
<text x="241.8" y="128">~{HEADSEL} 13</text>
<text x="10.3" y="135.9">C</text>
<text x="241.8" y="135.6">~{IOW} 11,16</text>
<text x="241.8" y="133">~{IOR} 11</text>
<text x="267.7" y="135.9">C</text>
<text x="29.2" y="138.1">11</text>
<text x="29.9" y="140.7">11</text>
<text x="34.7" y="138.1">SCSIDRQ</text>
<text x="35.3" y="140.7">SCSIIRQ</text>
<text x="241.8" y="143.2">SCCCLOCK</text>
<text x="241.8" y="138.1">~{SCSI_SEL} 11,16</text>
<text x="241.8" y="140.7">~{DACK} 11</text>
<text x="254.7" y="143.2">12</text>
<text x="28.5" y="145.7">12</text>
<text x="33.9" y="145.7">~{SCCWREQ}</text>
<text x="34.3" y="148.3">12</text>
<text x="39.7" y="148.3">GPI</text>
<text x="241.8" y="148.3">~{SCC_SEL} 12</text>
<text x="241.8" y="145.7">C3_7M</text>
<text x="250.9" y="145.7">12</text>
<text x="21.8" y="155.9">2,16</text>
<text x="29" y="155.9">XCVR_SESSION</text>
<text x="30.5" y="153.4">2</text>
<text x="34.7" y="153.4">VIA_DATA</text>
<text x="241.8" y="150.8">C8M</text>
<text x="241.8" y="155.9">VIA_FULL</text>
<text x="248.7" y="150.8">12</text>
<text x="253" y="155.9">2</text>
<text x="28.8" y="158.4">2,16</text>
<text x="36" y="158.4">~{TESTEN}</text>
<text x="241.8" y="161">VIA_CLK</text>
<text x="241.8" y="158.4">SYS_SESSION</text>
<text x="252.1" y="161">2</text>
<text x="257.3" y="158.4">2</text>
<text x="33.6" y="166.1">15</text>
<text x="39" y="166.1">SND</text>
<text x="241.8" y="166.1">SER_CLK</text>
<text x="252.9" y="166.1">15,16</text>
<text x="241.8" y="168.6">SAMP_CLK</text>
<text x="254.3" y="168.6">15,16</text>
<text x="30.4" y="176.2">1</text>
<text x="35.7" y="176.2">BURNIN</text>
<text x="10.3" y="185.9">D</text>
<text x="142.7" y="183.8">VIDOUT</text>
<text x="152.3" y="183.8">1</text>
<text x="267.7" y="185.9">D</text>
<text x="142.7" y="191.5">PWM</text>
<text x="142.7" y="188.9">~{HSYNC} 1,16</text>
<text x="142.7" y="186.4">~{VSYNC} 1</text>
<text x="149.9" y="191.5">1,16</text>
<text x="35" y="205.8">1</text>
<text x="85" y="205.8">2</text>
<text x="135" y="205.8">3</text>
<text x="185" y="205.8">4</text>
<text x="235" y="205.8">5</text>
</g>
<g font-size="1.8" fill="#006464">
<text x="165.7" y="17.4">R72</text>
<text x="76.7" y="23.7">+5V</text>
<text x="165.7" y="19.9">33R</text>
<text x="170.8" y="19.9">R71</text>
<text x="170.8" y="22.5">33R</text>
<text x="59.4" y="36.4">A0</text>
<text x="59.4" y="39">A1</text>
<text x="59.4" y="41.5">A2</text>
<text x="69.4" y="37.8" transform="rotate(-90 69.4 37.8)">FC0</text>
<text x="72" y="37.8" transform="rotate(-90 72 37.8)">FC1</text>
<text x="74.5" y="37.8" transform="rotate(-90 74.5 37.8)">FC2</text>
<text x="79.6" y="37.9" transform="rotate(-90 79.6 37.9)">VCC</text>
<text x="82.1" y="37.9" transform="rotate(-90 82.1 37.9)">VCC</text>
<text x="84.7" y="37.9" transform="rotate(-90 84.7 37.9)">VCC</text>
<text x="87.2" y="37.9" transform="rotate(-90 87.2 37.9)">VCC</text>
<text x="89.8" y="37.9" transform="rotate(-90 89.8 37.9)">VCC</text>
<text x="92.3" y="37.9" transform="rotate(-90 92.3 37.9)">VCC</text>
<text x="97.4" y="40.6" transform="rotate(-90 97.4 40.6)">VCC-1</text>
<text x="102.5" y="40.6" transform="rotate(-90 102.5 40.6)">VCC-2</text>
<text x="107.5" y="36.7" transform="rotate(-90 107.5 36.7)">D0</text>
<text x="110.1" y="36.7" transform="rotate(-90 110.1 36.7)">D1</text>
<text x="112.6" y="36.7" transform="rotate(-90 112.6 36.7)">D2</text>
<text x="115.2" y="36.7" transform="rotate(-90 115.2 36.7)">D3</text>
<text x="117.7" y="36.7" transform="rotate(-90 117.7 36.7)">D4</text>
<text x="120.2" y="36.7" transform="rotate(-90 120.2 36.7)">D5</text>
<text x="122.8" y="36.7" transform="rotate(-90 122.8 36.7)">D6</text>
<text x="125.3" y="36.7" transform="rotate(-90 125.3 36.7)">D7</text>
<text x="127.9" y="36.7" transform="rotate(-90 127.9 36.7)">D8</text>
<text x="130.4" y="36.7" transform="rotate(-90 130.4 36.7)">D9</text>
<text x="132.9" y="37.9" transform="rotate(-90 132.9 37.9)">D10</text>
<text x="135.5" y="37.9" transform="rotate(-90 135.5 37.9)">D11</text>
<text x="138" y="37.9" transform="rotate(-90 138 37.9)">D12</text>
<text x="140.6" y="37.9" transform="rotate(-90 140.6 37.9)">D13</text>
<text x="143.1" y="37.9" transform="rotate(-90 143.1 37.9)">D14</text>
<text x="145.6" y="37.9" transform="rotate(-90 145.6 37.9)">D15</text>
<text x="150.7" y="39.4" transform="rotate(-90 150.7 39.4)">C16M</text>
<text x="185.9" y="39">+5V</text>
<text x="218.9" y="39">+5V</text>
<text x="59.4" y="44">A3</text>
<text x="59.4" y="46.6">A4</text>
<text x="64.4" y="43.3" transform="rotate(-90 64.4 43.3)">SYSCLKIN</text>
<text x="180.6" y="47.9">Ferrite</text>
<text x="184.5" y="45.3">L5</text>
<text x="198.1" y="47.7">TP155</text>
<text x="213.6" y="47.9">Ferrite</text>
<text x="217.5" y="45.3">L6</text>
<text x="59.4" y="49.1">A5</text>
<text x="59.4" y="51.7">A6</text>
<text x="200.2" y="53.9">C99</text>
<text x="59.4" y="54.2">A7</text>
<text x="59.4" y="56.7">A8</text>
<text x="59.4" y="59.3">A9</text>
<text x="175.5" y="57.6">3.3uF</text>
<text x="181.5" y="55">C93</text>
<text x="181.9" y="57.6">16V</text>
<text x="200.2" y="56.5">100nF</text>
<text x="215.3" y="57.8">C84</text>
<text x="233.7" y="58">100nF</text>
<text x="233.7" y="55.5">C91</text>
<text x="59.4" y="61.8">A10</text>
<text x="59.4" y="64.4">A11</text>
<text x="209.3" y="60.3">3.3uF</text>
<text x="215.7" y="60.3">16V</text>
<text x="59.4" y="66.9">A12</text>
<text x="59.4" y="69.4">A13</text>
<text x="59.4" y="72">A14</text>
<text x="147.6" y="72">~{CAS0H}</text>
<text x="148.9" y="66.9">~{RAS0}</text>
<text x="148.9" y="69.4">~{RAS1}</text>
<text x="59.4" y="74.5">A15</text>
<text x="59.4" y="77.1">A16</text>
<text x="147.6" y="77.1">~{CAS1H}</text>
<text x="147.9" y="74.5">~{CAS0L}</text>
<text x="59.4" y="79.6">A17</text>
<text x="59.4" y="82.1">A18</text>
<text x="145.9" y="82.1">RAMR/~{W}</text>
<text x="147.9" y="79.6">~{CAS1L}</text>
<text x="165.6" y="78.3">+5V</text>
<text x="175.8" y="80.9">+5V</text>
<text x="59.4" y="84.7">A19</text>
<text x="59.4" y="87.2">A20</text>
<text x="59.4" y="89.8">A21</text>
<text x="147.7" y="84.7">~{BD_EN}</text>
<text x="149.6" y="89.8">~{IPL0}</text>
<text x="170.2" y="84.7">R80</text>
<text x="170.2" y="87.2">4.7K</text>
<text x="180.3" y="87.2">R77</text>
<text x="180.3" y="89.8">4.7K</text>
<text x="190.5" y="87.2">+5V</text>
<text x="190.5" y="89.8">R16</text>
<text x="198.6" y="88.5">+5V</text>
<text x="59.4" y="92.3">A22</text>
<text x="59.4" y="94.8">A23</text>
<text x="149.6" y="92.3">~{IPL1}</text>
<text x="149.6" y="94.8">~{IPL2}</text>
<text x="190.5" y="92.3">4.7K</text>
<text x="203.2" y="94.8">R66</text>
<text x="208.8" y="91">+5V</text>
<text x="46.3" y="101.2">R86</text>
<text x="59.4" y="97.4">A24</text>
<text x="146.4" y="99.9">~{DSACK0}</text>
<text x="165.6" y="96.1">+5V</text>
<text x="203.2" y="97.4">4.7K</text>
<text x="213.4" y="97.4">R53</text>
<text x="213.4" y="99.9">4.7K</text>
<text x="45.7" y="103.7">220R</text>
<text x="59.4" y="102.5">SIZ0</text>
<text x="59.4" y="105">SIZ1</text>
<text x="146.4" y="102.5">~{DSACK1}</text>
<text x="148.8" y="107.5">~{BERR}</text>
<text x="170.2" y="102.5">R59</text>
<text x="170.2" y="105">4.7K</text>
<text x="59.4" y="110.1">R/~{W}</text>
<text x="145.2" y="112.6">~{MAINROM}</text>
<text x="59.4" y="115.2">~{AS}</text>
<text x="146" y="115.2">~{EXPROM}</text>
<text x="150" y="117.7">~{FPU}</text>
<text x="163.2" y="116.4">R89</text>
<text x="163.2" y="119">22R</text>
<text x="59.4" y="120.2">~{RESET}</text>
<text x="59.4" y="125.3">~{ROM_SEL}</text>
<text x="147.4" y="125.3">FDDWR</text>
<text x="150.2" y="122.8">~{IWM}</text>
<text x="59.4" y="130.4">~{FDDWRIN}</text>
<text x="145.5" y="127.9">HEADSEL</text>
<text x="46.2" y="134.2">+5V</text>
<text x="150.3" y="135.5">~{IOW}</text>
<text x="150.5" y="132.9">~{IOR}</text>
<text x="50.8" y="140.6">R50</text>
<text x="50.8" y="143.1">4.7K</text>
<text x="54.6" y="139.4">95</text>
<text x="59.4" y="138">SCSIDRQ</text>
<text x="59.4" y="140.6">SCSIIRQ</text>
<text x="143.8" y="143.1">SCCCLOCK</text>
<text x="148.8" y="140.6">~{DACK}</text>
<text x="149.4" y="138">~{SCSI}</text>
<text x="59.4" y="145.6">~{SCCWREQ}</text>
<text x="59.4" y="148.2">GPI</text>
<text x="147.6" y="145.6">C3_7M</text>
<text x="150" y="148.2">~{SCC}</text>
<text x="59.4" y="153.3">ADBDATA</text>
<text x="59.4" y="155.8">~{ADBINT}</text>
<text x="146.7" y="155.8">ADBST0</text>
<text x="149.8" y="150.7">C8M</text>
<text x="59.4" y="158.3">~{TESTEN}</text>
<text x="146.5" y="160.9">ADBCLK</text>
<text x="146.7" y="158.3">ADBST1</text>
<text x="59.4" y="166">~{SND}</text>
<text x="146.3" y="166">SNDCLK</text>
<text x="69.4" y="169.2" transform="rotate(-90 69.4 169.2)">BURNIN</text>
<text x="74.5" y="169.2" transform="rotate(-90 74.5 169.2)">~{TESTCLKEN}</text>
<text x="77.1" y="169.2" transform="rotate(-90 77.1 169.2)">TESETCLK</text>
<text x="84.7" y="169.2" transform="rotate(-90 84.7 169.2)">GND</text>
<text x="87.2" y="169.2" transform="rotate(-90 87.2 169.2)">GND</text>
<text x="89.8" y="169.2" transform="rotate(-90 89.8 169.2)">GND</text>
<text x="92.3" y="169.2" transform="rotate(-90 92.3 169.2)">GND</text>
<text x="94.8" y="169.2" transform="rotate(-90 94.8 169.2)">GND</text>
<text x="97.4" y="169.2" transform="rotate(-90 97.4 169.2)">GND</text>
<text x="99.9" y="169.2" transform="rotate(-90 99.9 169.2)">GND</text>
<text x="102.5" y="169.2" transform="rotate(-90 102.5 169.2)">GND</text>
<text x="115.2" y="169.2" transform="rotate(-90 115.2 169.2)">BRIGHT_PWM</text>
<text x="117.7" y="169.2" transform="rotate(-90 117.7 169.2)">~{HSYNC}</text>
<text x="120.2" y="169.2" transform="rotate(-90 120.2 169.2)">~{VSYNC}</text>
<text x="122.8" y="169.2" transform="rotate(-90 122.8 169.2)">VIDOUT</text>
<text x="124.1" y="173.6">U18</text>
<text x="147.5" y="168.5">~{SNDCE}</text>
<text x="124.1" y="176.1">EAGLE</text>
<text x="67.6" y="182.5">TP143</text>
<text x="76.2" y="182.5">TP154</text>
</g>
<g font-size="1.8" fill="#000084">
<text x="35" y="18.7">RD[0..15]</text>
<text x="36.4" y="21.3">FC[0..2]</text>
<text x="241.8" y="18.7">RD[0..15]</text>
<text x="35.2" y="31.4">A[0..31]</text>
<text x="241.8" y="34">RA[0..10]</text>
</g>
<g font-size="1.8" fill="#0f0f0f">
<text x="83.8" y="22.5">CORE2_PWR</text>
<text x="68.2" y="26.6" transform="rotate(-90 68.2 26.6)">FC0</text>
<text x="70.8" y="26.6" transform="rotate(-90 70.8 26.6)">FC1</text>
<text x="73.3" y="26.6" transform="rotate(-90 73.3 26.6)">FC2</text>
<text x="83.8" y="25.1">CORE1_PWR</text>
<text x="106.3" y="24.3" transform="rotate(-90 106.3 24.3)">RD0</text>
<text x="108.9" y="24.3" transform="rotate(-90 108.9 24.3)">RD1</text>
<text x="111.4" y="24.3" transform="rotate(-90 111.4 24.3)">RD2</text>
<text x="114" y="24.3" transform="rotate(-90 114 24.3)">RD3</text>
<text x="116.5" y="24.3" transform="rotate(-90 116.5 24.3)">RD4</text>
<text x="119" y="24.3" transform="rotate(-90 119 24.3)">RD5</text>
<text x="121.6" y="24.3" transform="rotate(-90 121.6 24.3)">RD6</text>
<text x="124.1" y="24.3" transform="rotate(-90 124.1 24.3)">RD7</text>
<text x="126.7" y="24.3" transform="rotate(-90 126.7 24.3)">RD8</text>
<text x="129.2" y="24.3" transform="rotate(-90 129.2 24.3)">RD9</text>
<text x="131.7" y="25.5" transform="rotate(-90 131.7 25.5)">RD10</text>
<text x="134.3" y="25.5" transform="rotate(-90 134.3 25.5)">RD11</text>
<text x="136.8" y="25.5" transform="rotate(-90 136.8 25.5)">RD12</text>
<text x="139.4" y="25.5" transform="rotate(-90 139.4 25.5)">RD13</text>
<text x="141.9" y="25.5" transform="rotate(-90 141.9 25.5)">RD14</text>
<text x="144.4" y="25.5" transform="rotate(-90 144.4 25.5)">RD15</text>
<text x="48.3" y="35.2">A0</text>
<text x="166.4" y="35.2">RA0</text>
<text x="48.3" y="40.3">A2</text>
<text x="48.3" y="37.8">A1</text>
<text x="166.4" y="40.3">RA2</text>
<text x="166.4" y="37.8">RA1</text>
<text x="48.3" y="45.4">A4</text>
<text x="48.3" y="47.9">A5</text>
<text x="48.3" y="42.8">A3</text>
<text x="166.4" y="42.8">RA3</text>
<text x="166.4" y="45.4">RA4</text>
<text x="166.4" y="47.9">RA5</text>
<text x="48.3" y="50.5">A6</text>
<text x="48.3" y="53">A7</text>
<text x="166.4" y="53">RA7</text>
<text x="166.4" y="50.5">RA6</text>
<text x="199.4" y="50.5">CORE1_PWR</text>
<text x="232.4" y="50.5">CORE2_PWR</text>
<text x="48.3" y="58.1">A9</text>
<text x="48.3" y="55.5">A8</text>
<text x="166.4" y="55.5">RA8</text>
<text x="166.4" y="58.1">RA9</text>
<text x="48.3" y="60.6">A10</text>
<text x="48.3" y="63.2">A11</text>
<text x="48.3" y="65.7">A12</text>
<text x="165.2" y="60.6">RA10</text>
<text x="48.3" y="68.2">A13</text>
<text x="48.3" y="70.8">A14</text>
<text x="48.3" y="75.9">A16</text>
<text x="48.3" y="73.3">A15</text>
<text x="48.3" y="78.4">A17</text>
<text x="48.3" y="80.9">A18</text>
<text x="48.3" y="83.5">A19</text>
<text x="48.3" y="86">A20</text>
<text x="48.3" y="88.6">A21</text>
<text x="48.3" y="93.6">A23</text>
<text x="48.3" y="91.1">A22</text>
</g>
<g font-size="1.8" fill="#a90000">
<text x="54.6" y="35.3">74</text>
<text x="63.2" y="31.8" transform="rotate(-90 63.2 31.8)">48</text>
<text x="68.3" y="32.4" transform="rotate(-90 68.3 32.4)">114</text>
<text x="70.9" y="32.4" transform="rotate(-90 70.9 32.4)">113</text>
<text x="73.4" y="32.4" transform="rotate(-90 73.4 32.4)">112</text>
<text x="78.5" y="31.2" transform="rotate(-90 78.5 31.2)">9</text>
<text x="81" y="31.8" transform="rotate(-90 81 31.8)">25</text>
<text x="83.6" y="31.8" transform="rotate(-90 83.6 31.8)">37</text>
<text x="86.1" y="31.8" transform="rotate(-90 86.1 31.8)">81</text>
<text x="88.6" y="32.4" transform="rotate(-90 88.6 32.4)">105</text>
<text x="91.2" y="32.4" transform="rotate(-90 91.2 32.4)">123</text>
<text x="96.3" y="31.8" transform="rotate(-90 96.3 31.8)">51</text>
<text x="101.3" y="32.4" transform="rotate(-90 101.3 32.4)">115</text>
<text x="106.4" y="31.8" transform="rotate(-90 106.4 31.8)">22</text>
<text x="109" y="31.8" transform="rotate(-90 109 31.8)">27</text>
<text x="111.5" y="31.8" transform="rotate(-90 111.5 31.8)">29</text>
<text x="114" y="31.8" transform="rotate(-90 114 31.8)">31</text>
<text x="116.6" y="31.8" transform="rotate(-90 116.6 31.8)">33</text>
<text x="119.1" y="31.8" transform="rotate(-90 119.1 31.8)">35</text>
<text x="121.7" y="31.8" transform="rotate(-90 121.7 31.8)">38</text>
<text x="124.2" y="31.8" transform="rotate(-90 124.2 31.8)">42</text>
<text x="126.7" y="31.8" transform="rotate(-90 126.7 31.8)">23</text>
<text x="129.3" y="31.8" transform="rotate(-90 129.3 31.8)">28</text>
<text x="131.8" y="31.8" transform="rotate(-90 131.8 31.8)">30</text>
<text x="134.4" y="31.8" transform="rotate(-90 134.4 31.8)">32</text>
<text x="136.9" y="31.8" transform="rotate(-90 136.9 31.8)">34</text>
<text x="139.4" y="31.8" transform="rotate(-90 139.4 31.8)">36</text>
<text x="142" y="31.8" transform="rotate(-90 142 31.8)">39</text>
<text x="144.5" y="31.8" transform="rotate(-90 144.5 31.8)">43</text>
<text x="149.6" y="31.8" transform="rotate(-90 149.6 31.8)">11</text>
<text x="156.8" y="35.3">7</text>
<text x="54.6" y="37.8">73</text>
<text x="54.6" y="40.4">72</text>
<text x="156.2" y="40.4">13</text>
<text x="156.8" y="37.8">8</text>
<text x="54.6" y="42.9">71</text>
<text x="54.6" y="45.5">70</text>
<text x="156.2" y="42.9">21</text>
<text x="156.2" y="45.5">44</text>
<text x="54.6" y="48">69</text>
<text x="54.6" y="50.5">68</text>
<text x="54.6" y="53.1">67</text>
<text x="156.2" y="48">79</text>
<text x="156.2" y="50.5">84</text>
<text x="156.2" y="53.1">99</text>
<text x="54.6" y="55.6">66</text>
<text x="54.6" y="58.2">65</text>
<text x="155.6" y="55.6">108</text>
<text x="155.6" y="58.2">116</text>
<text x="54.6" y="60.7">64</text>
<text x="54.6" y="63.2">63</text>
<text x="54.6" y="65.8">62</text>
<text x="155.6" y="60.7">121</text>
<text x="156.2" y="65.8">24</text>
<text x="54.6" y="68.3">61</text>
<text x="54.6" y="70.9">60</text>
<text x="156.2" y="68.3">40</text>
<text x="156.2" y="70.9">80</text>
<text x="54.6" y="73.4">59</text>
<text x="54.6" y="75.9">58</text>
<text x="155.6" y="73.4">117</text>
<text x="156.2" y="75.9">83</text>
<text x="54.6" y="78.5">57</text>
<text x="54.6" y="81">56</text>
<text x="54.6" y="83.6">55</text>
<text x="155.6" y="78.5">119</text>
<text x="155.6" y="83.6">122</text>
<text x="156.2" y="81">12</text>
<text x="54.6" y="86.1">54</text>
<text x="54.6" y="88.6">53</text>
<text x="156.2" y="88.6">19</text>
<text x="54.6" y="91.2">52</text>
<text x="54.6" y="93.7">50</text>
<text x="156.2" y="91.2">14</text>
<text x="156.2" y="93.7">45</text>
<text x="54.6" y="96.3">46</text>
<text x="54.6" y="101.3">91</text>
<text x="156.2" y="101.3">20</text>
<text x="156.8" y="98.8">6</text>
<text x="54.6" y="103.9">90</text>
<text x="156.8" y="106.4">5</text>
<text x="54.6" y="109">16</text>
<text x="156.2" y="111.5">78</text>
<text x="54.6" y="114">18</text>
<text x="55.2" y="119.1">2</text>
<text x="156.2" y="114">76</text>
<text x="156.2" y="116.6">87</text>
<text x="54.6" y="124.2">17</text>
<text x="155.6" y="124.2">100</text>
<text x="156.2" y="121.7">75</text>
<text x="54" y="129.3">128</text>
<text x="156.2" y="126.7">88</text>
<text x="156.2" y="131.8">97</text>
<text x="54.6" y="136.9">94</text>
<text x="155.6" y="136.9">109</text>
<text x="156.2" y="134.4">98</text>
<text x="155.6" y="139.4">110</text>
<text x="155.6" y="142">104</text>
<text x="54.6" y="144.5">96</text>
<text x="55.2" y="147.1">1</text>
<text x="155.6" y="144.5">124</text>
<text x="155.6" y="147.1">125</text>
<text x="156.2" y="149.6">85</text>
<text x="54" y="152.1">126</text>
<text x="54.6" y="154.7">93</text>
<text x="156.2" y="154.7">86</text>
<text x="54.6" y="157.2">49</text>
<text x="155.6" y="157.2">127</text>
<text x="156.2" y="159.8">92</text>
<text x="55.2" y="164.8">4</text>
<text x="156.2" y="164.8">15</text>
<text x="156.8" y="167.4">3</text>
<text x="68.3" y="174" transform="rotate(-90 68.3 174)">77</text>
<text x="73.4" y="174.6" transform="rotate(-90 73.4 174.6)">103</text>
<text x="75.9" y="174" transform="rotate(-90 75.9 174)">89</text>
<text x="83.6" y="174" transform="rotate(-90 83.6 174)">10</text>
<text x="86.1" y="174" transform="rotate(-90 86.1 174)">26</text>
<text x="88.6" y="174" transform="rotate(-90 88.6 174)">41</text>
<text x="91.2" y="174" transform="rotate(-90 91.2 174)">47</text>
<text x="93.7" y="174" transform="rotate(-90 93.7 174)">82</text>
<text x="96.3" y="174.6" transform="rotate(-90 96.3 174.6)">101</text>
<text x="98.8" y="174.6" transform="rotate(-90 98.8 174.6)">111</text>
<text x="101.3" y="174.6" transform="rotate(-90 101.3 174.6)">118</text>
<text x="114" y="174.6" transform="rotate(-90 114 174.6)">106</text>
<text x="116.6" y="174.6" transform="rotate(-90 116.6 174.6)">107</text>
<text x="119.1" y="174.6" transform="rotate(-90 119.1 174.6)">120</text>
<text x="121.7" y="174.6" transform="rotate(-90 121.7 174.6)">102</text>
</g>
<g font-size="1.8" fill="#840084">
<text x="124.1" y="178.8">Sound,</text>
<text x="131.9" y="178.8">Video,</text>
<text x="139.1" y="178.8">VIA,</text>
<text x="144" y="178.8">MMU</text>
<text x="124.1" y="181.2">343S1054</text>
</g>
<g font-size="1.4" fill="#006464">
<text x="150.8" y="36.3">RA0</text>
<text x="150.8" y="38.8">RA1</text>
<text x="150.8" y="41.4">RA2</text>
<text x="150.8" y="43.9">RA3</text>
<text x="150.8" y="46.5">RA4</text>
<text x="150.8" y="49">RA5</text>
<text x="150.8" y="51.5">RA6</text>
<text x="150.8" y="54.1">RA7</text>
<text x="150.8" y="56.6">RA8</text>
<text x="150.8" y="59.2">RA9</text>
<text x="149.8" y="61.7">RA10</text>
</g>
</svg>
